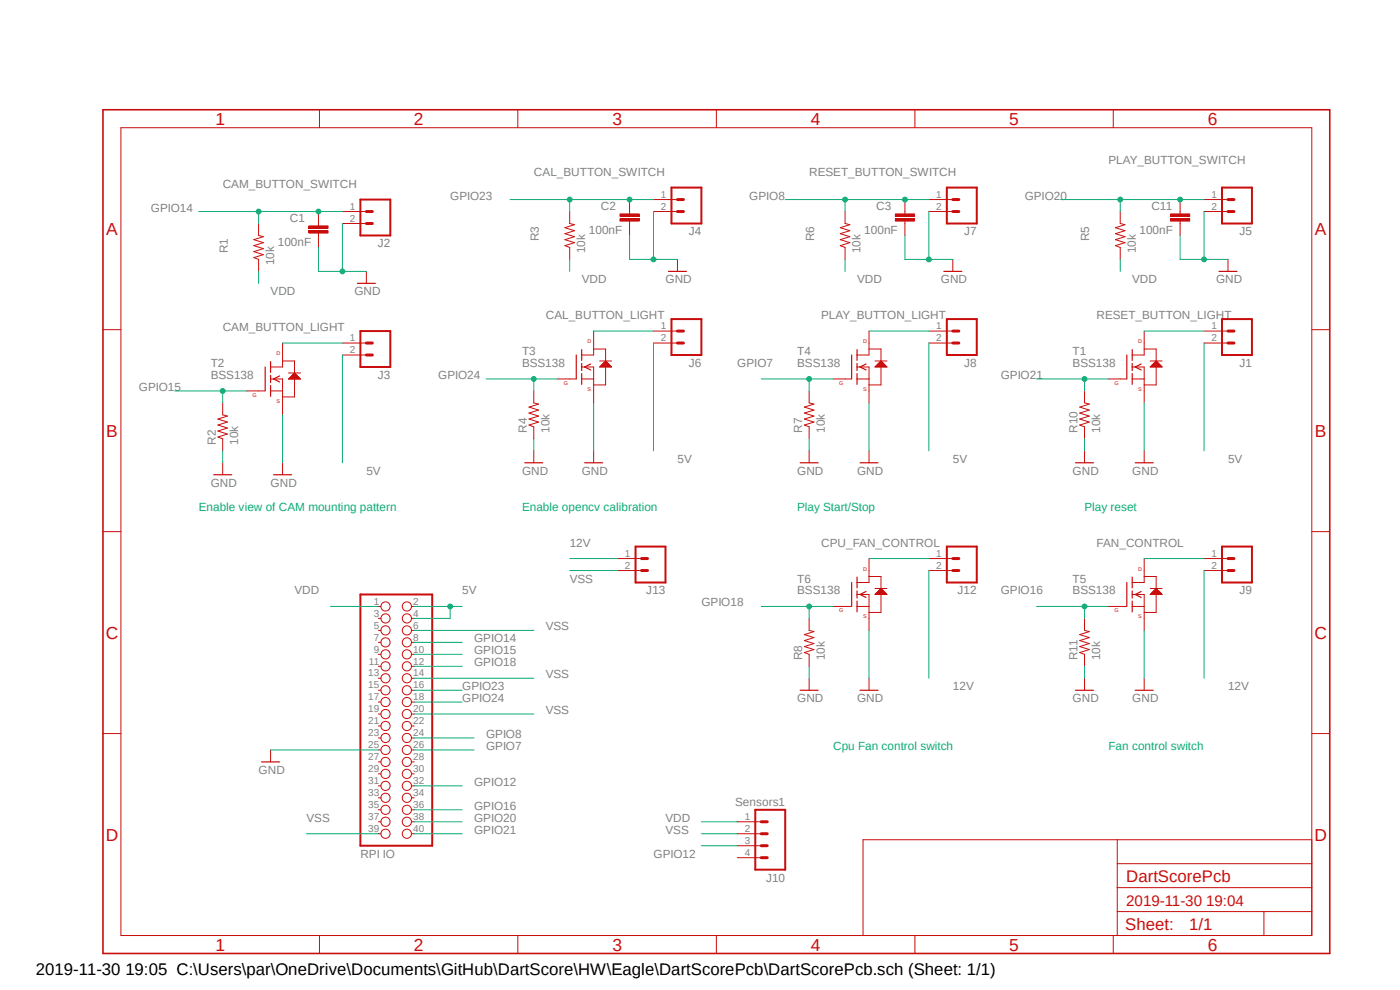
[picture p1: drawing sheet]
<svg xmlns="http://www.w3.org/2000/svg" width="297mm" height="210mm" viewBox="0 0 297 210" stroke-linecap="round" stroke-linejoin="round" font-family="sans-serif">
<path d="M21.3 22.9l261.2 179.9M282.5 22.9l-261.2 179.9" fill="none" stroke="#fff" stroke-width=".21"/>
<g fill="none" stroke="#c90d0c" stroke-width=".21">
<path d="M25.7 27.1h252.6v171.4h-252.6zM67.8 23.3v3.8M109.9 23.3v3.8M152 23.3v3.8M194.1 23.3v3.8M236.2 23.3v3.8M250.4 44.9v.5M250.4 46.9v.5M260.5 55v2.6M21.8 69.9h3.9M278.3 69.9h3.8M21.8 112.8h3.9"/>
<path d="M278.3 112.8h3.8M80.3 128.7h.5M80.3 131.2h.5M80.3 133.7h.5M80.3 136.3h.5M80.3 138.8h.5M87.3 128.7h.6M87.3 131.2h.6M87.3 133.7h.6M87.3 136.3h.6M87.3 138.8h.6M21.8 155.6h3.9"/>
<path d="M57.4 159.1v2.5M80.3 141.4h.5M80.3 143.9h.5M80.3 146.4h.5M80.3 148.9h.5M80.3 151.5h.5M80.3 154h.5M80.3 156.5h.5M80.3 159.1h.5M87.3 141.4h.6M87.3 143.9h.6M87.3 146.4h.6"/>
<path d="M87.3 148.9h.6M87.3 151.5h.6M87.3 154h.6M87.3 156.5h.6M87.3 159.1h.6M278.3 155.6h3.8M80.3 161.6h.5M80.3 164.2h.5M80.3 166.7h.5M80.3 169.2h.5M80.3 171.8h.5M80.3 174.3h.5"/>
<path d="M80.3 176.9h.5M87.3 161.6h.6M87.3 164.2h.6M87.3 166.7h.6M87.3 169.2h.6M87.3 171.8h.6M87.3 174.3h.6M87.3 176.9h.6M237 178.1v20.4M278.3 178.1h-95.2v20.4M67.8 198.5v3.8M109.9 198.5v3.8"/>
<path d="M152 198.5v3.8M194.1 198.5v3.8M236.2 198.5v3.8M237 193.4h41.3M237 188.3h41.3M237 183.2h41.3M268.1 193.4v5.1"/>
<circle cx="81.8" cy="128.7" r=".98"/>
<circle cx="81.8" cy="133.7" r=".98"/>
<circle cx="81.8" cy="138.8" r=".98"/>
<circle cx="81.8" cy="131.2" r=".98"/>
<circle cx="81.8" cy="136.3" r=".98"/>
<circle cx="86.3" cy="128.7" r=".98"/>
<circle cx="86.3" cy="133.7" r=".98"/>
<circle cx="86.3" cy="136.3" r=".98"/>
<circle cx="86.3" cy="138.8" r=".98"/>
<circle cx="86.3" cy="131.2" r=".98"/>
<circle cx="81.8" cy="146.4" r=".98"/>
<circle cx="81.8" cy="141.4" r=".98"/>
<circle cx="81.8" cy="156.5" r=".98"/>
<circle cx="81.8" cy="148.9" r=".98"/>
<circle cx="81.8" cy="151.5" r=".98"/>
<circle cx="81.8" cy="154" r=".98"/>
<circle cx="81.8" cy="159.1" r=".98"/>
<circle cx="81.8" cy="143.9" r=".98"/>
<circle cx="86.3" cy="141.4" r=".98"/>
<circle cx="86.3" cy="154" r=".98"/>
<circle cx="86.3" cy="148.9" r=".98"/>
<circle cx="86.3" cy="156.5" r=".98"/>
<circle cx="86.3" cy="143.9" r=".98"/>
<circle cx="86.3" cy="151.5" r=".98"/>
<circle cx="86.3" cy="159.1" r=".98"/>
<circle cx="86.3" cy="146.4" r=".98"/>
<circle cx="81.8" cy="171.8" r=".98"/>
<circle cx="81.8" cy="161.6" r=".98"/>
<circle cx="81.8" cy="166.7" r=".98"/>
<circle cx="81.8" cy="169.2" r=".98"/>
<circle cx="81.8" cy="164.2" r=".98"/>
<circle cx="81.8" cy="174.3" r=".98"/>
<circle cx="81.8" cy="176.9" r=".98"/>
<circle cx="86.3" cy="174.3" r=".98"/>
<circle cx="86.3" cy="176.9" r=".98"/>
<circle cx="86.3" cy="161.6" r=".98"/>
<circle cx="86.3" cy="164.2" r=".98"/>
<circle cx="86.3" cy="171.8" r=".98"/>
<circle cx="86.3" cy="166.7" r=".98"/>
<circle cx="86.3" cy="169.2" r=".98"/>
</g>
<path d="M21.8 23.3h260.3v179h-260.3z" fill="none" stroke="#c90d0c" stroke-width=".34"/>
<path d="M76.5 126.1h15.2v53.3h-15.2z" fill="none" stroke="#c90d0c" stroke-width=".42"/>
<path d="M258.6 57.6h3.8M55.5 161.6h3.8" fill="none" stroke="#c90d0c" stroke-width=".25"/>
<path d="M248.3 46.4h4.1v.5h-4.1z" fill-rule="evenodd" fill="#c90d0c"/>
<path d="M248.3 46.4h4.1v.5h-4.1z" fill="none" stroke="#c90d0c" stroke-width=".21"/>
<path d="M248.3 45.4h4.1v.5h-4.1z" fill-rule="evenodd" fill="#c90d0c"/>
<g fill="none" stroke="#c90d0c" stroke-width=".21">
<path d="M67.6 47.4v.5M67.6 49.4v.6M77.7 57.6v2.5M237.7 44.9v2.5l1 .3-2.1 .6 2.1 .6-2.1 .7 2.1 .6-2.1 .6 2.1 .7-2.1 .6 1.1 .4v2.5M248.3 45.4h4.1v.5h-4.1zM250.4 42.3v2.6M250.4 47.4v2.6M255.4 42.3h5.1M255.4 44.9h5.1M240.2 77.9h2.5v7.6M242.7 70.2v5.1h-2.5M242.7 74h2.6v2.6"/>
<path d="M244 77.9l1.3-1.3 1.2 1.3zM244 76.6h2.5M244.1 77.8h2.4M244.2 77.7h2.2M244.3 77.6h2M244.4 77.5h1.8M244.5 77.4h1.6M244.6 77.3h1.4M244.7 77.2h1.2M244.8 77.1h1M244.9 77h.8M245 76.9h.6"/>
<path d="M245.1 76.8h.4M245.2 76.8h.2M245.2 76.7h.2M245.3 77.9v3.8h-2.6M255.4 70.2h5.1M255.4 72.8h5.1M230.1 82.9v2.6l1 .2-2 .7 2 .6-2 .6 2 .7-2 .6 2 .6-2 .7 1 .4v2.5M230.1 95.6v2.6M235.1 80.4h3.9M240.2 80.4h2.5M242.7 95.6v2.6"/>
</g>
<path d="M75.8 60.1h3.8M239.1 75.3v5.1M240.2 74.2v2.3M240.2 77.1v1.5M240.2 79.2v2.3M242.1 77.2l-1.3 .7 1.3 .6M228.2 98.2h3.8M240.8 98.2h3.8" fill="none" stroke="#c90d0c" stroke-width=".25"/>
<path d="M259.2 39.8h6.4v7.6h-6.4zM259.2 67.7h6.4v7.6h-6.4z" fill="none" stroke="#c90d0c" stroke-width=".42"/>
<path d="M260.5 44.9h1.3M260.5 42.3h1.3M260.5 72.8h1.3M260.5 70.2h1.3" fill="none" stroke="#c90d0c" stroke-width=".64"/>
<path d="M65.5 48.9h4.1v.5h-4.1z" fill-rule="evenodd" fill="#c90d0c"/>
<path d="M65.5 48.9h4.1v.5h-4.1z" fill="none" stroke="#c90d0c" stroke-width=".21"/>
<path d="M65.5 47.9h4.1v.5h-4.1z" fill-rule="evenodd" fill="#c90d0c"/>
<g fill="none" stroke="#c90d0c" stroke-width=".21">
<path d="M54.9 47.4v2.6l1 .2-2.1 .6 2.1 .7-2.1 .6 2.1 .6-2.1 .7 2.1 .6-2.1 .7 1.1 .3v2.6M65.5 47.9h4.1v.5h-4.1zM67.6 44.9v2.5M67.6 50v2.5M72.6 44.9h5.1M72.6 47.4h5.1M133.6 44.9v.5M133.6 46.9v.5M143.7 55v2.6M59.9 72.8v5.1h-2.5M59.9 76.6h2.6v2.5M61.2 79.1h2.6"/>
<path d="M61.7 79.9h1.6M61.8 79.8h1.4M61.8 79.8h1.3M61.9 79.7h1.1M62 79.6h.9M62.1 79.5h.8M62.2 79.4h.5M62.3 79.3h.4M62.4 79.2h.2M62.5 79.2h.1M72.6 72.8h5.1M72.6 75.3h5.1"/>
<path d="M47.2 85.5v2.5l1.1 .3-2.1 .6 2.1 .6-2.1 .7 2.1 .6-2.1 .6 2.1 .7-2.1 .6 1 .4v2.5M47.2 98.2v2.5M52.3 82.9h3.9M57.4 82.9h2.5M57.4 80.4h2.5v7.6M59.9 98.2v2.5M61.2 80.4l1.3-1.3 1.3 1.3zM61.3 80.3h2.3M61.4 80.2h2.1M61.5 80.1h2M61.6 80.1h1.8M62.5 80.4v3.8h-2.6"/>
</g>
<path d="M141.8 57.6h3.8M56.3 77.9v5M57.4 76.7v2.3M57.4 79.6v1.6M59.3 79.8l-1.3 .6 1.3 .6M57.4 81.8v2.3M45.3 100.7h3.8M58 100.7h3.8" fill="none" stroke="#c90d0c" stroke-width=".25"/>
<path d="M76.5 42.3h6.3v7.7h-6.3zM76.5 70.2h6.3v7.7h-6.3z" fill="none" stroke="#c90d0c" stroke-width=".42"/>
<path d="M77.7 47.4h1.3M77.7 44.9h1.3M77.7 75.3h1.3M77.7 72.8h1.3" fill="none" stroke="#c90d0c" stroke-width=".64"/>
<path d="M131.5 46.4h4.1v.5h-4.1z" fill-rule="evenodd" fill="#c90d0c"/>
<path d="M131.5 46.4h4.1v.5h-4.1z" fill="none" stroke="#c90d0c" stroke-width=".21"/>
<path d="M131.5 45.4h4.1v.5h-4.1z" fill-rule="evenodd" fill="#c90d0c"/>
<g fill="none" stroke="#c90d0c" stroke-width=".21">
<path d="M120.9 44.9v2.5l1 .3-2.1 .6 2.1 .6-2.1 .7 2.1 .6-2.1 .6 2.1 .7-2.1 .6 1.1 .4v2.5M131.5 45.4h4.1v.5h-4.1zM133.6 42.3v2.6M133.6 47.4v2.6M138.6 42.3h5.1M138.6 44.9h5.1M192 44.9v.5M192 46.9v.5M202.1 55v2.6M123.4 77.9h2.5v7.6M125.9 70.2v5.1h-2.5M125.9 74h2.6v2.6"/>
<path d="M127.2 77.9l1.3-1.3 1.3 1.3zM127.2 76.6h2.6M127.3 77.8h2.4M127.4 77.7h2.2M127.5 77.6h2M127.6 77.6h1.9M127.6 77.5h1.8M127.7 77.4h1.6M127.8 77.3h1.4M127.9 77.2h1.2M128 77.1h1M128.1 77h.8"/>
<path d="M128.2 76.9h.6M128.3 76.8h.4M128.4 76.8h.3M128.4 76.7h.2M128.5 77.9v3.8h-2.6M138.6 70.2h5.1M138.6 72.8h5.1M113.2 82.9v2.6l1.1 .2-2.1 .7 2.1 .6-2.1 .6 2.1 .7-2.1 .6 2.1 .6-2.1 .7 1 .4v2.5M113.2 95.6v2.6M118.3 80.4h3.9M123.4 80.4h2.5M125.9 95.6v2.6"/>
</g>
<path d="M200.2 57.6h3.8M122.3 75.3v5.1M123.4 74.2v2.3M123.4 77.1v1.5M123.4 79.2v2.3M125.3 77.2l-1.3 .7 1.3 .6M111.3 98.2h3.8M124 98.2h3.8" fill="none" stroke="#c90d0c" stroke-width=".25"/>
<path d="M142.5 39.8h6.3v7.6h-6.3zM142.5 67.7h6.3v7.6h-6.3z" fill="none" stroke="#c90d0c" stroke-width=".42"/>
<path d="M143.7 44.9h1.3M143.7 42.3h1.3M143.7 72.8h1.3M143.7 70.2h1.3" fill="none" stroke="#c90d0c" stroke-width=".64"/>
<path d="M189.9 46.4h4.1v.5h-4.1z" fill-rule="evenodd" fill="#c90d0c"/>
<path d="M189.9 46.4h4.1v.5h-4.1z" fill="none" stroke="#c90d0c" stroke-width=".21"/>
<path d="M189.9 45.4h4.1v.5h-4.1z" fill-rule="evenodd" fill="#c90d0c"/>
<g fill="none" stroke="#c90d0c" stroke-width=".21">
<path d="M179.3 44.9v2.5l1 .3-2 .6 2 .6-2 .7 2 .6-2 .6 2 .7-2 .6 1 .4v2.5M189.9 45.4h4.1v.5h-4.1zM192 42.3v2.6M192 47.4v2.6M197.1 42.3h5M197.1 44.9h5M181.8 77.9h2.6v7.6M184.4 70.2v5.1h-2.6M184.4 74h2.5v2.6M185.6 77.9l1.3-1.3 1.3 1.3zM185.6 76.6h2.6M185.7 77.8h2.4"/>
<path d="M185.8 77.7h2.2M185.8 77.6h2.1M185.9 77.6h1.9M186.1 77.5h1.6M186.1 77.4h1.6M186.2 77.3h1.4M186.3 77.2h1.2M186.4 77.1h1M186.5 77h.8M186.6 76.9h.6M186.6 76.8h.6M186.7 76.8h.3"/>
<path d="M186.8 76.7h.1M186.9 77.9v3.8h-2.5M197.1 70.2h5M197.1 72.8h5M171.7 82.9v2.6l1 .2-2.1 .7 2.1 .6-2.1 .6 2.1 .7-2.1 .6 2.1 .6-2.1 .7 1.1 .4v2.5M171.7 95.6v2.6M176.7 80.4h3.9M181.8 80.4h2.6M184.4 95.6v2.6M131 118.5h5.1M184.4 118.5v5.1h-2.6M197.1 118.5h5"/>
<path d="M242.7 118.5v5.1h-2.5M255.4 118.5h5.1M131 121h5.1M171.7 131.2v2.5l1 .3-2.1 .6 2.1 .7-2.1 .6 2.1 .6-2.1 .7 2.1 .6-2.1 .6 1.1 .4v2.6M176.7 128.7h3.9M181.8 126.1h2.6v7.6M181.8 128.7h2.6M184.4 122.3h2.5v2.5M185.6 126.1l1.3-1.3 1.3 1.3zM185.6 124.8h2.6M185.7 126.1h2.4M185.8 125.9h2.2"/>
<path d="M185.8 125.9h2.1M185.9 125.8h1.9M186 125.7h1.7M186.1 125.6h1.6M186.2 125.5h1.4M186.3 125.4h1.2M186.4 125.3h1M186.5 125.3h.8M186.6 125.2h.6M186.6 125.1h.6M186.7 125h.4M186.8 124.9h.1"/>
<path d="M186.9 126.1v3.8h-2.5M197.1 121h5M230.1 131.2v2.5l1 .3-2 .6 2 .7-2 .6 2 .6-2 .7 2 .6-2 .6 1 .4v2.6M235.1 128.7h3.9M240.2 128.7h2.5M240.2 126.1h2.5v7.6M242.7 122.3h2.6v2.5M244 124.8h2.5M244.1 126.1h2.4M244.2 125.9h2.2M244.3 125.9h2M244.3 125.8h2"/>
<path d="M244.4 125.7h1.8M244.5 125.6h1.6M244.6 125.5h1.4M244.7 125.4h1.2M244.8 125.3h1M244.9 125.3h.8M245 125.2h.6M245.1 125.1h.4M245.2 125h.2M245.2 124.9h.2M245.3 124.8l1.2 1.3h-2.5zM245.3 126.1v3.8h-2.6"/>
<path d="M255.4 121h5.1M171.7 143.9v2.5M184.4 143.9v2.5M230.1 143.9v2.5M242.7 143.9v2.5M156.4 174.3h5.1M156.4 176.9h5.1M156.4 179.4h5.1M156.4 181.9h5.1"/>
</g>
<g fill="none" stroke="#c90d0c" stroke-width=".25">
<path d="M180.7 75.3v5.1M181.8 74.2v2.3M181.8 77.1v1.5M181.8 79.2v2.3M183.7 77.2l-1.2 .7 1.2 .6M169.8 98.2h3.8M182.5 98.2h3.8M180.7 123.6v5.1M181.8 122.4v2.3M181.8 125.3v1.6M181.8 127.5v2.3M183.7 125.5l-1.2 .6 1.2 .6"/>
<path d="M239.1 123.6v5.1M240.2 122.4v2.3M240.2 125.3v1.6M240.2 127.5v2.3M242.1 125.5l-1.3 .6 1.3 .6M169.8 146.4h3.8M182.5 146.4h3.8M228.2 146.4h3.8M240.8 146.4h3.8"/>
</g>
<path d="M200.9 39.8h6.3v7.6h-6.3zM200.9 67.7h6.3v7.6h-6.3zM134.8 116h6.4v7.6h-6.4zM200.9 116h6.3v7.6h-6.3zM259.2 116h6.4v7.6h-6.4zM160.2 171.8h6.4v12.7h-6.4z" fill="none" stroke="#c90d0c" stroke-width=".42"/>
<g fill="none" stroke="#c90d0c" stroke-width=".64">
<path d="M202.1 44.9h1.3M202.1 42.3h1.3M202.1 72.8h1.3M202.1 70.2h1.3M136.1 118.5h1.3M202.1 118.5h1.3M260.5 118.5h1.3M136.1 121h1.3M202.1 121h1.3M260.5 121h1.3M161.5 179.4h1.3M161.5 176.9h1.3"/>
<path d="M161.5 174.3h1.3M161.5 181.9h1.3"/>
</g>
<path d="M87.9 128.7h10.1M95.5 128.7v2.5h-7.6" fill="none" stroke="#0dab76" stroke-width=".21"/>
<circle cx="95.5" cy="128.7" r=".51" fill="#0dab76"/>
<g fill="none" stroke="#0dab76" stroke-width=".21">
<path d="M54.9 57.6v2.5M120.9 55v2.6M179.3 55v2.6M237.7 55v2.6M72.6 75.3v22.9M138.6 72.8v22.8M197.1 72.8v22.8M255.4 72.8v22.8M219.9 80.4h15.2M230.1 80.4v2.5M70.1 128.7h10.2M87.9 176.9h10.1"/>
<path d="M148.8 174.3h7.6"/>
<circle cx="95.5" cy="128.7" r=".51"/>
</g>
<circle cx="230.1" cy="80.4" r=".51" fill="#0dab76"/>
<g fill="none" stroke="#0dab76" stroke-width=".21">
<path d="M225 42.3h30.4M87.9 174.3h10.1"/>
<circle cx="230.1" cy="80.4" r=".51"/>
</g>
<circle cx="250.4" cy="42.3" r=".51" fill="#0dab76"/>
<g fill="none" stroke="#0dab76" stroke-width=".21">
<path d="M237.7 42.3v2.6"/>
<circle cx="250.4" cy="42.3" r=".51"/>
</g>
<circle cx="237.7" cy="42.3" r=".51" fill="#0dab76"/>
<g fill="none" stroke="#0dab76" stroke-width=".21">
<path d="M219.9 128.7h15.2M230.1 128.7v2.5M87.9 171.8h10.1"/>
<circle cx="237.7" cy="42.3" r=".51"/>
</g>
<circle cx="230.1" cy="128.7" r=".51" fill="#0dab76"/>
<g fill="none" stroke="#0dab76" stroke-width=".21">
<path d="M108.2 42.3h30.4M87.9 146.4h10.1"/>
<circle cx="230.1" cy="128.7" r=".51"/>
</g>
<circle cx="133.6" cy="42.3" r=".51" fill="#0dab76"/>
<g fill="none" stroke="#0dab76" stroke-width=".21">
<path d="M120.9 42.3v2.6"/>
<circle cx="133.6" cy="42.3" r=".51"/>
</g>
<circle cx="120.9" cy="42.3" r=".51" fill="#0dab76"/>
<g fill="none" stroke="#0dab76" stroke-width=".21">
<path d="M103.1 80.4h15.2M113.2 80.4v2.5M87.9 148.9h10.1"/>
<circle cx="120.9" cy="42.3" r=".51"/>
</g>
<circle cx="113.2" cy="80.4" r=".51" fill="#0dab76"/>
<g fill="none" stroke="#0dab76" stroke-width=".21">
<path d="M250.4 50v5h10.1M255.4 44.9v10.1M230.1 93.1v2.5M242.7 85.5v10.1M87.9 133.7h25.3M57.4 159.1h22.9M87.9 143.9h25.3"/>
<circle cx="113.2" cy="80.4" r=".51"/>
</g>
<circle cx="255.4" cy="55" r=".51" fill="#0dab76"/>
<g fill="none" stroke="#0dab76" stroke-width=".21">
<path d="M67.6 52.5v5.1h10.1M72.6 47.4v10.2M47.2 95.6v2.6M59.9 88v10.2"/>
<circle cx="255.4" cy="55" r=".51"/>
</g>
<circle cx="72.6" cy="57.6" r=".51" fill="#0dab76"/>
<g fill="none" stroke="#0dab76" stroke-width=".21">
<path d="M133.6 50v5h10.1M138.6 44.9v10.1M113.2 93.1v2.5M125.9 85.5v10.1"/>
<circle cx="72.6" cy="57.6" r=".51"/>
</g>
<circle cx="138.6" cy="55" r=".51" fill="#0dab76"/>
<g fill="none" stroke="#0dab76" stroke-width=".21">
<path d="M192 50v5h10.1M197.1 44.9v10.1M171.7 93.1v2.5M184.4 85.5v10.1"/>
<circle cx="138.6" cy="55" r=".51"/>
</g>
<circle cx="197.1" cy="55" r=".51" fill="#0dab76"/>
<g fill="none" stroke="#0dab76" stroke-width=".21">
<path d="M161.5 80.4h15.2M171.7 80.4v2.5M120.9 121h10.1M184.4 133.7v10.2M242.7 133.7v10.2M87.9 151.5h25.3M87.9 159.1h12.7M171.7 141.4v2.5M230.1 141.4v2.5M65 176.9h15.3M87.9 166.7h10.1M148.8 176.9h7.6"/>
<path d="M148.8 179.4h7.6"/>
<circle cx="197.1" cy="55" r=".51"/>
</g>
<circle cx="171.7" cy="80.4" r=".51" fill="#0dab76"/>
<g fill="none" stroke="#0dab76" stroke-width=".21">
<path d="M161.5 128.7h15.2M171.7 128.7v2.5M87.9 141.4h10.1"/>
<circle cx="171.7" cy="80.4" r=".51"/>
</g>
<circle cx="171.7" cy="128.7" r=".51" fill="#0dab76"/>
<g fill="none" stroke="#0dab76" stroke-width=".21">
<path d="M42.2 44.9h30.4M59.9 72.8h12.7M125.9 70.2h12.7M184.4 70.2h12.7M242.7 70.2h12.7M120.9 118.5h10.1M184.4 118.5h12.7M242.7 118.5h12.7M87.9 136.3h10.1M197.1 121v22.9M255.4 121v22.9"/>
<circle cx="171.7" cy="128.7" r=".51"/>
</g>
<circle cx="67.6" cy="44.9" r=".51" fill="#0dab76"/>
<g fill="none" stroke="#0dab76" stroke-width=".21">
<path d="M54.9 44.9v2.5"/>
<circle cx="67.6" cy="44.9" r=".51"/>
</g>
<circle cx="54.9" cy="44.9" r=".51" fill="#0dab76"/>
<g fill="none" stroke="#0dab76" stroke-width=".21">
<path d="M37.1 82.9h15.2M47.2 82.9v2.6M87.9 138.8h10.1"/>
<circle cx="54.9" cy="44.9" r=".51"/>
</g>
<circle cx="47.2" cy="82.9" r=".51" fill="#0dab76"/>
<g fill="none" stroke="#0dab76" stroke-width=".21">
<path d="M166.6 42.3h30.5M87.9 156.5h12.7"/>
<circle cx="47.2" cy="82.9" r=".51"/>
</g>
<circle cx="192" cy="42.3" r=".51" fill="#0dab76"/>
<g fill="none" stroke="#0dab76" stroke-width=".21">
<path d="M179.3 42.3v2.6"/>
<circle cx="192" cy="42.3" r=".51"/>
</g>
<circle cx="179.3" cy="42.3" r=".51" fill="#0dab76"/>
<circle cx="179.3" cy="42.3" r=".51" fill="none" stroke="#0dab76" stroke-width=".21"/>
<g font-size="3.7" fill="#c90d0c">
<text x="45.7" y="26.5">1</text>
<text x="87.8" y="26.5">2</text>
<text x="129.9" y="26.5">3</text>
<text x="172" y="26.5">4</text>
<text x="214.1" y="26.5">5</text>
<text x="256.3" y="26.5">6</text>
<text x="22.5" y="49.8">A</text>
<text x="279" y="49.8">A</text>
<text x="22.5" y="92.7">B</text>
<text x="279" y="92.7">B</text>
<text x="22.4" y="135.5">C</text>
<text x="278.9" y="135.5">C</text>
<text x="22.4" y="178.3">D</text>
<text x="278.9" y="178.3">D</text>
<text x="45.7" y="201.7">1</text>
<text x="87.8" y="201.7">2</text>
<text x="129.9" y="201.7">3</text>
<text x="172" y="201.7">4</text>
<text x="214.1" y="201.7">5</text>
<text x="256.3" y="201.7">6</text>
</g>
<g font-size="3.6" fill="#c90d0c">
<text x="238.9" y="187">DartScorePcb</text>
<text x="238.7" y="197.3">Sheet:</text>
<text x="252.3" y="197.2">1/1</text>
</g>
<text font-size="3.6" x="7.6" y="206.8">2019-11-30 19:05 C:\Users\par\OneDrive\Documents\GitHub\DartScore\HW\Eagle\DartScorePcb\DartScorePcb.sch (Sheet: 1/1)</text>
<text font-size="3.2" fill="#c90d0c" x="238.9" y="192.1">2019-11-30 19:04</text>
<g font-size="2.5" fill="#808080">
<text x="235.2" y="34.7">PLAY_BUTTON_SWITCH</text>
<text x="47.2" y="39.8">CAM_BUTTON_SWITCH</text>
<text x="113.3" y="37.3">CAL_BUTTON_SWITCH</text>
<text x="171.7" y="37.3">RESET_BUTTON_SWITCH</text>
<text x="32" y="44.9">GPIO14</text>
<text x="61.5" y="47">C1</text>
<text x="95.5" y="42.3">GPIO23</text>
<text x="127.5" y="44.5">C2</text>
<text x="159" y="42.3">GPIO8</text>
<text x="185.9" y="44.5">C3</text>
<text x="217.4" y="42.3">GPIO20</text>
<text x="244.3" y="44.5">C11</text>
<text x="48.3" y="53.8" transform="rotate(-90 48.3 53.8)">R1</text>
<text x="58.9" y="52.1">100nF</text>
<text x="80.1" y="52.5">J2</text>
<text x="114.3" y="51.2" transform="rotate(-90 114.3 51.2)">R3</text>
<text x="124.2" y="53.8" transform="rotate(-90 124.2 53.8)">10k</text>
<text x="124.9" y="49.6">100nF</text>
<text x="146.1" y="50">J4</text>
<text x="172.7" y="51.2" transform="rotate(-90 172.7 51.2)">R6</text>
<text x="182.6" y="53.8" transform="rotate(-90 182.6 53.8)">10k</text>
<text x="183.3" y="49.6">100nF</text>
<text x="204.6" y="50">J7</text>
<text x="231.1" y="51.2" transform="rotate(-90 231.1 51.2)">R5</text>
<text x="241" y="53.8" transform="rotate(-90 241 53.8)">10k</text>
<text x="241.7" y="49.6">100nF</text>
<text x="262.9" y="50">J5</text>
<text x="58.2" y="56.3" transform="rotate(-90 58.2 56.3)">10k</text>
<text x="57.4" y="62.7">VDD</text>
<text x="75.2" y="62.7">GND</text>
<text x="123.4" y="60.1">VDD</text>
<text x="141.2" y="60.1">GND</text>
<text x="181.8" y="60.1">VDD</text>
<text x="199.6" y="60.1">GND</text>
<text x="240.2" y="60.1">VDD</text>
<text x="258" y="60.1">GND</text>
<text x="47.2" y="70.2">CAM_BUTTON_LIGHT</text>
<text x="115.8" y="67.7">CAL_BUTTON_LIGHT</text>
<text x="174.2" y="67.7">PLAY_BUTTON_LIGHT</text>
<text x="232.6" y="67.7">RESET_BUTTON_LIGHT</text>
<text x="44.7" y="77.9">T2</text>
<text x="110.7" y="77.9">BSS138</text>
<text x="110.7" y="75.3">T3</text>
<text x="146.1" y="77.9">J6</text>
<text x="156.4" y="77.9">GPIO7</text>
<text x="169.1" y="77.9">BSS138</text>
<text x="169.1" y="75.3">T4</text>
<text x="204.6" y="77.9">J8</text>
<text x="227.5" y="77.9">BSS138</text>
<text x="227.5" y="75.3">T1</text>
<text x="262.9" y="77.9">J1</text>
<text x="29.5" y="82.9">GPIO15</text>
<text x="44.7" y="80.4">BSS138</text>
<text x="80.1" y="80.4">J3</text>
<text x="93" y="80.4">GPIO24</text>
<text x="212.3" y="80.4">GPIO21</text>
<text x="45.8" y="94.4" transform="rotate(-90 45.8 94.4)">R2</text>
<text x="50.5" y="94.4" transform="rotate(-90 50.5 94.4)">10k</text>
<text x="111.8" y="91.8" transform="rotate(-90 111.8 91.8)">R4</text>
<text x="116.5" y="91.8" transform="rotate(-90 116.5 91.8)">10k</text>
<text x="170.2" y="91.8" transform="rotate(-90 170.2 91.8)">R7</text>
<text x="175" y="91.8" transform="rotate(-90 175 91.8)">10k</text>
<text x="228.6" y="91.8" transform="rotate(-90 228.6 91.8)">R10</text>
<text x="233.4" y="91.8" transform="rotate(-90 233.4 91.8)">10k</text>
<text x="77.7" y="100.7">5V</text>
<text x="110.7" y="100.7">GND</text>
<text x="123.4" y="100.7">GND</text>
<text x="143.7" y="98.2">5V</text>
<text x="169.1" y="100.7">GND</text>
<text x="181.8" y="100.7">GND</text>
<text x="202.1" y="98.2">5V</text>
<text x="227.5" y="100.7">GND</text>
<text x="240.2" y="100.7">GND</text>
<text x="260.5" y="98.2">5V</text>
<text x="44.7" y="103.3">GND</text>
<text x="57.4" y="103.3">GND</text>
<text x="120.9" y="116">12V</text>
<text x="174.2" y="116">CPU_FAN_CONTROL</text>
<text x="232.6" y="116">FAN_CONTROL</text>
<text x="120.9" y="123.6">VSS</text>
<text x="169.1" y="123.6">T6</text>
<text x="227.5" y="123.6">T5</text>
<text x="62.5" y="126.1">VDD</text>
<text x="98" y="126.1">5V</text>
<text x="137.1" y="126.1">J13</text>
<text x="148.8" y="128.7">GPIO18</text>
<text x="169.1" y="126.1">BSS138</text>
<text x="203.2" y="126.1">J12</text>
<text x="212.3" y="126.1">GPIO16</text>
<text x="227.5" y="126.1">BSS138</text>
<text x="262.9" y="126.1">J9</text>
<text x="100.6" y="136.3">GPIO14</text>
<text x="115.8" y="133.7">VSS</text>
<text x="100.6" y="141.4">GPIO18</text>
<text x="100.6" y="138.8">GPIO15</text>
<text x="115.8" y="143.9">VSS</text>
<text x="170.2" y="140.1" transform="rotate(-90 170.2 140.1)">R8</text>
<text x="175" y="140.1" transform="rotate(-90 175 140.1)">10k</text>
<text x="228.6" y="140.1" transform="rotate(-90 228.6 140.1)">R11</text>
<text x="233.4" y="140.1" transform="rotate(-90 233.4 140.1)">10k</text>
<text x="98" y="146.4">GPIO23</text>
<text x="98" y="149">GPIO24</text>
<text x="169.1" y="149">GND</text>
<text x="181.8" y="149">GND</text>
<text x="202.1" y="146.4">12V</text>
<text x="227.5" y="149">GND</text>
<text x="240.2" y="149">GND</text>
<text x="260.5" y="146.4">12V</text>
<text x="115.8" y="151.5">VSS</text>
<text x="103.1" y="159.1">GPIO7</text>
<text x="103.1" y="156.5">GPIO8</text>
<text x="54.9" y="164.2">GND</text>
<text x="100.6" y="166.7">GPIO12</text>
<text x="100.6" y="171.8">GPIO16</text>
<text x="156" y="171">Sensors1</text>
<text x="65" y="174.3">VSS</text>
<text x="100.6" y="176.9">GPIO21</text>
<text x="100.6" y="174.3">GPIO20</text>
<text x="141.2" y="174.3">VDD</text>
<text x="141.2" y="176.9">VSS</text>
<text x="76.5" y="182">RPI IO</text>
<text x="138.6" y="182">GPIO12</text>
<text x="162.5" y="187">J10</text>
</g>
<g font-size="2.5" fill="#0dab76">
<text x="42.2" y="108.3">Enable view of CAM mounting pattern</text>
<text x="110.8" y="108.3">Enable opencv calibration</text>
<text x="169.1" y="108.3">Play Start/Stop</text>
<text x="230.1" y="108.3">Play reset</text>
<text x="176.7" y="159.1">Cpu Fan control switch</text>
<text x="235.2" y="159.1">Fan control switch</text>
</g>
<g font-size="2.1" fill="#808080">
<text x="140.2" y="42">1</text>
<text x="198.6" y="42">1</text>
<text x="257" y="42">1</text>
<text x="74.2" y="44.5">1</text>
<text x="74.2" y="47">2</text>
<text x="140.2" y="44.5">2</text>
<text x="198.6" y="44.5">2</text>
<text x="257" y="44.5">2</text>
<text x="140.2" y="69.9">1</text>
<text x="198.6" y="69.9">1</text>
<text x="257" y="69.9">1</text>
<text x="74.2" y="72.4">1</text>
<text x="74.2" y="75">2</text>
<text x="140.2" y="72.4">2</text>
<text x="198.6" y="72.4">2</text>
<text x="257" y="72.4">2</text>
<text x="132.6" y="118.1">1</text>
<text x="198.6" y="118.1">1</text>
<text x="257" y="118.1">1</text>
<text x="132.6" y="120.6">2</text>
<text x="198.6" y="120.6">2</text>
<text x="257" y="120.6">2</text>
<text x="79.3" y="128.3">1</text>
<text x="79.3" y="130.8">3</text>
<text x="87.7" y="128.3">2</text>
<text x="87.7" y="130.8">4</text>
<text x="79.3" y="133.3">5</text>
<text x="79.3" y="135.9">7</text>
<text x="87.7" y="133.3">6</text>
<text x="87.7" y="135.9">8</text>
<text x="78.1" y="143.5">13</text>
<text x="78.3" y="141">11</text>
<text x="79.3" y="138.4">9</text>
<text x="87.7" y="143.5">14</text>
<text x="87.7" y="138.4">10</text>
<text x="87.7" y="141">12</text>
<text x="78.1" y="146">15</text>
<text x="78.1" y="148.6">17</text>
<text x="87.7" y="146">16</text>
<text x="87.7" y="148.6">18</text>
<text x="78.1" y="151.1">19</text>
<text x="78.1" y="153.7">21</text>
<text x="87.7" y="151.1">20</text>
<text x="87.7" y="153.7">22</text>
<text x="78.1" y="156.2">23</text>
<text x="78.1" y="158.7">25</text>
<text x="78.1" y="161.3">27</text>
<text x="87.7" y="156.2">24</text>
<text x="87.7" y="158.7">26</text>
<text x="87.7" y="161.3">28</text>
<text x="78.1" y="163.8">29</text>
<text x="78.1" y="166.4">31</text>
<text x="87.7" y="163.8">30</text>
<text x="87.7" y="166.4">32</text>
<text x="78.1" y="168.9">33</text>
<text x="78.1" y="171.4">35</text>
<text x="78.1" y="174">37</text>
<text x="87.7" y="168.9">34</text>
<text x="87.7" y="171.4">36</text>
<text x="87.7" y="174">38</text>
<text x="158" y="174">1</text>
<text x="78.1" y="176.5">39</text>
<text x="87.7" y="176.5">40</text>
<text x="158" y="176.5">2</text>
<text x="158" y="179.1">3</text>
<text x="158" y="181.6">4</text>
</g>
<g font-size="1.1" fill="#c90d0c">
<text x="58.7" y="75.3">D</text>
<text x="124.7" y="72.8">D</text>
<text x="183.1" y="72.8">D</text>
<text x="241.5" y="72.8">D</text>
<text x="119.6" y="81.7">G</text>
<text x="124.7" y="82.9">S</text>
<text x="178" y="81.7">G</text>
<text x="183.1" y="82.9">S</text>
<text x="236.4" y="81.7">G</text>
<text x="241.5" y="82.9">S</text>
<text x="53.6" y="84.2">G</text>
<text x="58.7" y="85.5">S</text>
<text x="183.1" y="121">D</text>
<text x="241.5" y="121">D</text>
<text x="178" y="129.9">G</text>
<text x="183.1" y="131.2">S</text>
<text x="236.4" y="129.9">G</text>
<text x="241.5" y="131.2">S</text>
</g>
</svg>
